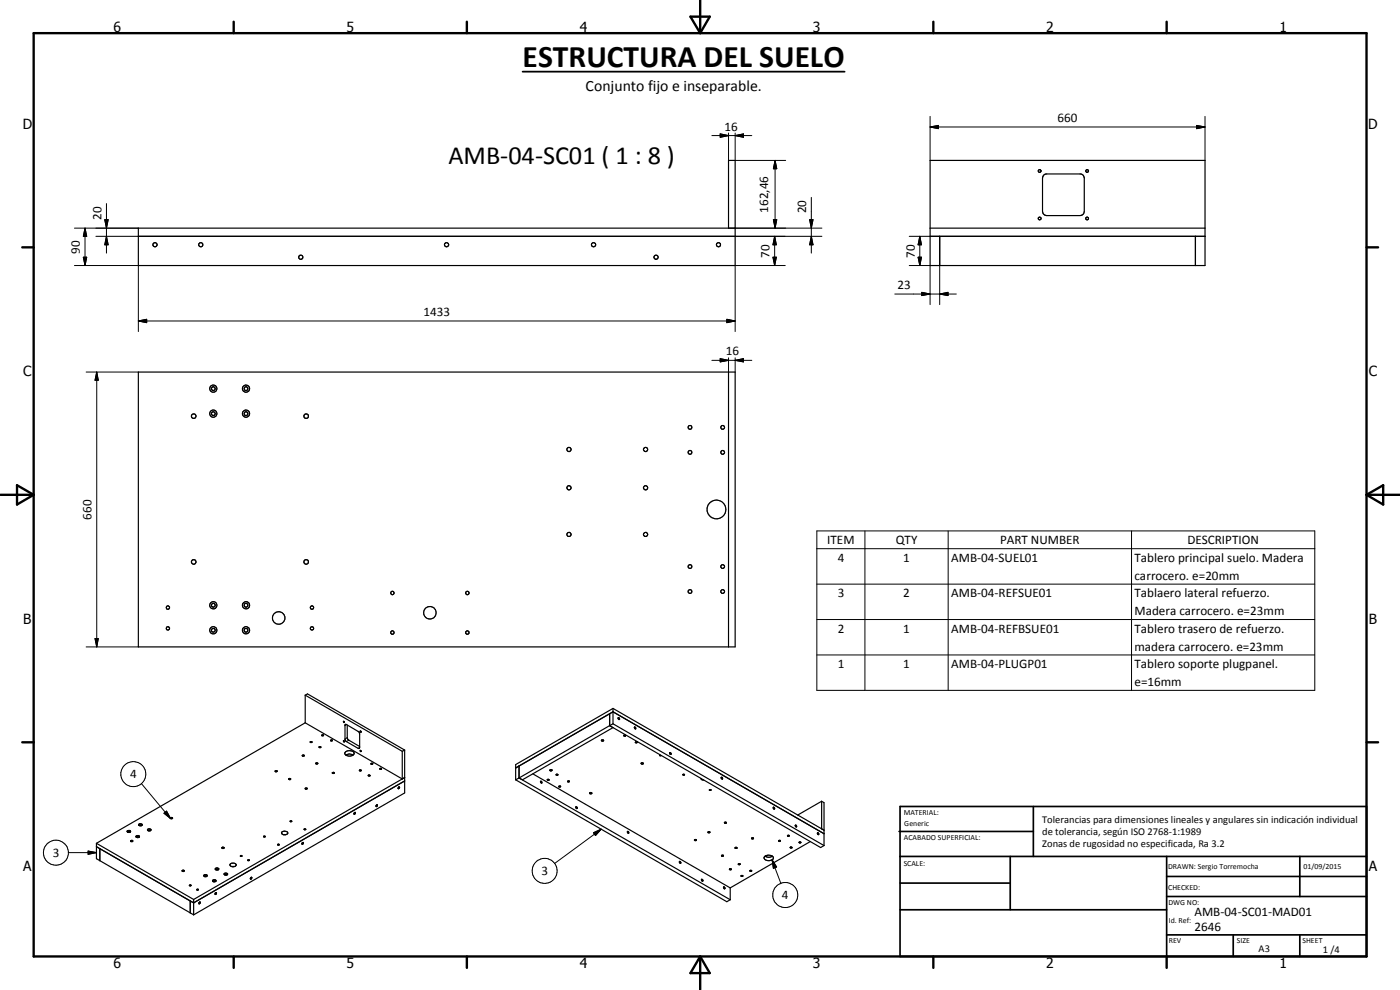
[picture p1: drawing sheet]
<svg xmlns="http://www.w3.org/2000/svg" width="420mm" height="297mm" viewBox="0 0 420 297" stroke-linecap="round" stroke-linejoin="round" font-family="sans-serif">
<g fill="none" stroke="#000" stroke-width=".35">
<path d="M279.1 48.1h82.5v31.6h-82.5zM313.3 52.5l.6-.3h10.5l.6 .3 .4 .9v10a1.3 1.3 0 0 1-1.3 1.3h-10a1.3 1.3 0 0 1-1.2-1.3v-10zM41.5 70.9h179.1M218.6 68.5v-20.4h2v31.6h-179.1v-11.2h179.1M279.1 70.9h82.5M279.1 68.5h82.5M282 70.9v8.8M358.8 70.9v8.8M41.5 111.6h179.1v82.5h-179.1zM218.6 111.6v82.5M91.6 208.6v8.3M91.6 216.9l-62.7 36.1"/>
<path d="M91.6 216.9l29.1 16.8M91.6 208.6l.7-.4 29.1 16.8M91.6 208.6l29.1 16.8M103.1 216.5l.2 .3zM103.6 217.4h.4l3.8 2.4v4.8l-4.1-2.3-.2-.4zM104.2 217.6v3.9l.2 .4 3.5 2.1M108.1 219.4h.2v.3zM108.4 219.7h-.1M183 217.7l63.3 36.6 1-.6M183 217.7l1 .6-27.2 15.7-1-.6M183 217.7l-27.2 15.7M184 212.6l-29.2 16.8v4.6"/>
<path d="M184 213.6l-29.2 16.8 1-.6v3.6M184 212.6v4.6M184 213.6l63.3 36.5M184 212.6l63.3 36.5-.7-.4v-8.3M184 213.6l-1 .6v3.5M184 217.2l-1 .5M184 217.2l63.3 36.5M185.5 215.4a.28 .28 0 0 1 .4 .1 .28 .28 0 0 1-.2 .4zM190.4 218.2l.4 .2v.3l-.4-.2zM82.6 231.3l.6 .1-.5 .2zM86.7 233.6h.5a.25 .25 0 0 1-.3 .3 .25 .25 0 0 1-.2-.3zM87.2 233.8v.1"/>
<path d="M90.7 226.7l.3-.2 .3 .2-.5 .2zM91.6 236.5l.6 .1-.5 .2zM92.1 236.7h.1M93.1 222.5h.4a.24 .24 0 0 1-.1 .3 .24 .24 0 0 1-.3-.2zM94.8 228.9l.6 .2-.5 .1zM95.7 224.2h.1M95.8 224.1l.5 .1-.4 .1zM96.6 220.6h.5l-.5 .2zM96.6 220.6h.1M99.3 222.1l.4-.1a.24 .24 0 0 1-.2 .3 .24 .24 0 0 1-.3-.1zM99.7 231.9l.4-.2 .2 .2-.4 .2zM99.8 222.1v.1"/>
<path d="M103.1 222.2l.2 .4zM103.3 222.6h.1M103.7 225.6a1.73 1.73 0 0 1 2.6 .5 1.55 1.55 0 0 1-1.4 .8 1.55 1.55 0 0 1-1.4-1zM103.8 226.6a1.92 1.92 0 0 1 2.2 0M107.9 231.1l.5 .1-.4 .1zM108.2 225.1l.1 .4zM108.2 225.1l-.1 .1M110.5 232.6l.6 .1-.4 .1zM111.4 229.1l.5 .1-.4 .1zM111.9 229.1v.1M114 230.6l.5-.1v.3h-.3zM119.7 236.1l.2 .2-.4 .3z"/>
<path d="M120.7 233.7l.7-.4-63.3 36.6M120.7 225.4v8.3M121.4 234.3l-63.3 36.6M121.4 225v12.9l-63.3 36.6M121.4 225l-.7 .4M154.8 234l63.3 36.6 1-.6M155.8 233.4l-1 .6M155.8 233.4l63.3 36.6M159.9 232.2l59.2 34.2M162.2 234.4l.3 .1 .1 .4zM165 231h.6a.3 .3 0 0 1-.2 .3 .3 .3 0 0 1-.4-.3zM167 232.3l.5 .2-.4 .1z"/>
<path d="M167.7 235.9l.6 .1-.5 .1zM170.4 234.4l.1 .2 .4-.1M170.4 234.4h.5M170.4 234.4h.1M170.9 234.4v.1M176.9 237.9l.4-.1 .3 .2-.5 .2zM180.5 222.1l.6-.1a.3 .3 0 0 1-.3 .4 .3 .3 0 0 1-.3-.3zM187.2 220.6a.26 .26 0 0 1 .4-.1 .26 .26 0 0 1 .1 .4l-.5-.1zM190.7 222.7l.3-.2 .2 .3-.4 .1zM192.5 228.9l.6 .1a.3 .3 0 0 1-.4 .3 .3 .3 0 0 1-.2-.4zM198.1 226.5l-.2 .2h.5M201 225.8l.3 .1v.5l-.3-.2z"/>
<path d="M201 225.8h.1M204.9 232.4h.5M204.9 232.5h.5M204.9 232.4v.1M205.4 232.4v.1M210.3 233.6l.3 .3 .6 .2M212.9 237h.5l-.1 .2zM213.4 237h.1M216.5 233.2l.3 .1v.5l-.3-.2zM28.9 253l29.2 16.9M28.9 253v4.6l1.1 .6M30 258.2v-3.6l-1.1-.6 29.2 16.9"/>
<path d="M30 258.2l27.1 15.7M38.2 249.3l.7-.1 .3 .4-.7 .2zM38.4 249.7l.4-.2 .1 .2M38.4 249.7h.1M39.3 252.2l.4-.1 .2 .2-.6 .2zM40.8 250.9l.8-.2 .3 .4-.6 .2-.4-.1zM41.1 251.2l.1-.1 .4 .1M41.7 247.3a.52 .52 0 0 1 .6-.1 .52 .52 0 0 1 .3 .4l-.6 .2-.4-.2zM42.4 247.6l-.3-.1-.2 .2M44.3 248.9a.61 .61 0 0 1 1 .1l-.6 .3zM44.5 249.3a.26 .26 0 0 1 .3-.3 .26 .26 0 0 1 .2 .3M51.1 245.4l.6-.1a.3 .3 0 0 1-.2 .4 .3 .3 0 0 1-.4-.3z"/>
<path d="M66.6 254.3a.34 .34 0 0 1 .4-.1 .34 .34 0 0 1 .2 .3l-.3 .1zM69.2 259.2a1.05 1.05 0 0 1 1.7 .4 1.02 1.02 0 0 1-1.1 .5 1.02 1.02 0 0 1-.8-.8zM72.2 256.7l.4 .1-.3 .2zM72.6 256.8h.1M74.5 258l.3 .1-.3 .1zM74.8 258.1h.1M79.2 250.9l.4 .2h-.4zM83.3 253.4h.5l-.3 .2zM84.5 249.7a1.21 1.21 0 0 1 1.9 .2l-.6 .5h-.8l-.4-.3zM85.1 250.4h.7M87.1 246.4h.4M87.1 246.4h.5"/>
<path d="M87.1 246.4h.1M87.5 246.4h.1M90.7 252.9l.1-.1a.26 .26 0 0 1 .2 .3 .26 .26 0 0 1-.4 .1zM91.3 248.7l.5 .2-.4 .1zM106.3 243.9l.3-.1-.2 .5zM113 241.6l.1-.1a.26 .26 0 0 1 .1 .3 .26 .26 0 0 1-.4 .1zM172.9 242.1l.3 .2v.3l-.3-.2zM188.3 249.5l.3 .1v.4zM204 258.4l-.1 .1M208.4 252l.5-.1 .1 .2-.4 .1zM212.5 249.6h.5a.26 .26 0 0 1-.2 .3 .26 .26 0 0 1-.3-.3zM213.1 249.7h.1"/>
<path d="M216.6 256.6h.4l.1 .2-.5 .1zM217.4 246.8l.5-.1 .1 .2-.5 .1zM220.7 254.3h.4l.1 .2-.5 .1zM221.6 259.2h.6l-.3 .3zM225.6 251.6v.1M225.6 251.4h.4l.1 .2-.5 .1zM229.5 257a1.69 1.69 0 0 1 2.6 .5 1.55 1.55 0 0 1-1.5 .7 1.55 1.55 0 0 1-1.3-.9zM229.6 256.9l1 .3 1.2-.3M230.2 256.7l-.6 .2M232.1 242.2a.29 .29 0 0 1 .3 .2 .29 .29 0 0 1-.1 .3zM233.7 252.2h.5a.25 .25 0 0 1-.2 .3 .25 .25 0 0 1-.3-.3zM236.3 250.7l.5-.1a.23 .23 0 0 1-.2 .3 .23 .23 0 0 1-.3-.1z"/>
<path d="M237.1 254.3h.1M237.2 254.2l.5 .1a.24 .24 0 0 1-.3 .2 .24 .24 0 0 1-.2-.3zM238.7 247.6a.27 .27 0 0 1 .3 .1 .27 .27 0 0 1-.1 .4zM239.8 252.7l.3-.1 .3 .2zM243.2 252.5l-24.1 13.9M245.4 249.9h.1M246.6 240.4l.7 .4v12.9M246.6 240.4l-7.2 4.2M54.6 261.2v.1M54.7 261.2l.6 .1-.4 .2-.2-.1zM57.1 273.9l1 .6M58.1 269.9v4.6"/>
<path d="M58.1 270.9l-1-.6v3.6M59.1 266.9l.5 .1-.4 .1zM59.9 270.6a.28 .28 0 0 1 .2 .4 .28 .28 0 0 1-.4 .1zM59.9 271.1l-.1 .1M61.2 262.6l.3-.2 .6 .2a.49 .49 0 0 1-.4 .5 .49 .49 0 0 1-.5-.5zM61.4 263l.1-.2h.3l.1 .2M63.8 264.2a.53 .53 0 0 1 .6-.3 .53 .53 0 0 1 .4 .5l-.8 .1zM64 264.5l.2-.2 .4 .2M64.6 268l.4-.1-.2 .5-.3-.1zM64.7 260.5l.5-.1 .5 .3a.61 .61 0 0 1-.5 .4 .61 .61 0 0 1-.6-.4zM64.8 260.9l.3-.1 .3 .1M64.8 260.9v.1"/>
<path d="M65.4 260.9v.1M67.3 262.1l.2-.1a.41 .41 0 0 1 .6 0 .41 .41 0 0 1 0 .5h-.6zM67.5 262.6l.2-.3 .3 .3M69.6 260h.7M75.2 263.4l.2-.2a.27 .27 0 0 1 .1 .4 .27 .27 0 0 1-.4 .1zM210.5 263.9a.28 .28 0 0 1 .4 .1 .28 .28 0 0 1-.1 .4zM210.6 263.8h.1M217.2 266.2h-.1M217.2 266.1l.4 .3-.1 .3-.3-.2zM219 260.7l.5 .1a.26 .26 0 0 1-.3 .2 .26 .26 0 0 1-.2-.3zM219.1 266.4v3.6M222.5 262.7l.5 .1-.3 .2-.3-.1z"/>
<path d="M222.9 262.9h.1M225.1 261.2h.5v.2h-.4z"/>
<circle cx="312" cy="51.3" r=".42"/>
<circle cx="326.3" cy="51.3" r=".4"/>
<circle cx="46.5" cy="73.4" r=".62"/>
<circle cx="60.2" cy="73.4" r=".64"/>
<circle cx="90.3" cy="77.2" r=".63"/>
<circle cx="134" cy="73.4" r=".62"/>
<circle cx="178.1" cy="73.4" r=".63"/>
<circle cx="196.9" cy="77.2" r=".62"/>
<circle cx="215.6" cy="73.4" r=".62"/>
<circle cx="312" cy="65.5" r=".42"/>
<circle cx="326.3" cy="65.6" r=".41"/>
<circle cx="64" cy="116.6" r=".56"/>
<circle cx="64" cy="116.6" r="1.09"/>
<circle cx="73.8" cy="116.6" r=".56"/>
<circle cx="73.8" cy="116.6" r="1.08"/>
<circle cx="58.1" cy="124.9" r=".68"/>
<circle cx="64" cy="124.1" r=".57"/>
<circle cx="64" cy="124.1" r="1.06"/>
<circle cx="73.8" cy="124.1" r=".57"/>
<circle cx="73.8" cy="124.1" r="1.08"/>
<circle cx="91.9" cy="124.8" r=".69"/>
<circle cx="170.8" cy="134.9" r=".63"/>
<circle cx="193.7" cy="134.9" r=".63"/>
<circle cx="207.1" cy="128.2" r=".58"/>
<circle cx="207.1" cy="135.7" r=".58"/>
<circle cx="216.9" cy="135.7" r=".57"/>
<circle cx="216.9" cy="128.2" r=".57"/>
<circle cx="170.8" cy="146.4" r=".63"/>
<circle cx="193.8" cy="146.3" r=".63"/>
<circle cx="215" cy="152.9" r="2.81"/>
<circle cx="58.1" cy="168.6" r=".69"/>
<circle cx="91.9" cy="168.6" r=".69"/>
<circle cx="117.8" cy="177.9" r=".51"/>
<circle cx="140.3" cy="177.9" r=".52"/>
<circle cx="170.7" cy="160.4" r=".63"/>
<circle cx="193.7" cy="160.4" r=".63"/>
<circle cx="207.1" cy="170" r=".57"/>
<circle cx="207.1" cy="177.5" r=".56"/>
<circle cx="216.9" cy="177.5" r=".56"/>
<circle cx="216.9" cy="170" r=".56"/>
<circle cx="50.4" cy="188.5" r=".5"/>
<circle cx="50.4" cy="182.3" r=".51"/>
<circle cx="64" cy="189.1" r="1.08"/>
<circle cx="64" cy="181.6" r=".57"/>
<circle cx="64" cy="181.6" r="1.07"/>
<circle cx="64" cy="189.1" r=".56"/>
<circle cx="73.8" cy="189.1" r=".58"/>
<circle cx="73.8" cy="181.6" r=".57"/>
<circle cx="73.8" cy="181.6" r="1.08"/>
<circle cx="73.8" cy="189.1" r="1.09"/>
<circle cx="83.6" cy="185.4" r="1.87"/>
<circle cx="93.6" cy="188.5" r=".49"/>
<circle cx="93.6" cy="182.3" r=".51"/>
<circle cx="117.8" cy="189.8" r=".5"/>
<circle cx="129" cy="183.9" r="1.88"/>
<circle cx="140.3" cy="189.8" r=".51"/>
<circle cx="164.5" cy="233.9" r=".24"/>
<circle cx="204.1" cy="258.7" r=".27"/>
<circle cx="245.6" cy="250.1" r=".29"/>
<circle cx="57.1" cy="265.6" r=".22"/>
</g>
<g fill="none" stroke="#000" stroke-width=".3">
<path d="M218.6 39.9v8.2M220.6 39.9v8.2h15.2M279.1 38.1l2.5-.5v1zM279.1 34.9v13.2M279.1 38.1h82.5M359.1 37.6l2.5 .5-2.5 .5zM361.6 34.9v13.2M213.6 40.7h12M216.1 40.2l2.5 .5-2.5 .5zM220.6 40.7l2.5-.5v1zM232.6 48.1l.5 2.5h-1zM232.6 48.1v20.4"/>
<path d="M243.5 59.2v16.7M22.3 79.7h19.2v19.8M22.3 68.5h19.2M25 77.2h1l-.5 2.5zM25.5 68.5l.5 2.4h-1zM25.5 68.5v11.2M28.8 70.9h12.7M31.4 65.9h1.1l-.5 2.6zM32 70.9l.5 2.5h-1.1zM32 61.1v14.8M220.6 70.9h26.1M220.6 68.5h26.1"/>
<path d="M232 77.2h1l-.5 2.5zM232.1 65.9h1l-.5 2.6zM232.5 70.9l.5 2.5h-1zM232.5 70.9v8.8M235.7 79.7h-15.1v19.8M243 65.9h1l-.5 2.6zM243.5 70.9l.5 2.5h-1zM272.9 70.9h6.2M272.9 79.7h6.2v11.7M275.5 77.2h1.1l-.6 2.5zM276 70.9l.6 2.5h-1.1zM276 70.9v8.8"/>
<path d="M282 79.7v11.7M41.5 96.3l2.5-.5v1zM41.5 96.3h179.1M218.1 95.8l2.5 .5-2.5 .5zM268.6 88.2h18.4M276.6 87.7l2.5 .5-2.5 .5zM282 88.2l2.5-.5v1zM25.9 111.6h15.6M29 111.6l.5 2.5h-1zM29 111.6v82.5M213.6 108.1h12M216.1 107.6l2.5 .5-2.5 .5z"/>
<path d="M218.6 107.4v4.2M220.6 108.1l2.5-.5v1zM220.6 107.4v4.2M245.1 159.3h149.5v47.8h-149.5zM259.6 159.3v47.8M284.6 159.3v47.8M339.6 159.3v47.8M245.1 164.6h149.5M245.1 175.3h149.5M25.9 194.1h15.6M28.5 191.6h1l-.5 2.5zM245.1 185.9h149.5"/>
<path d="M245.1 196.5h149.5M104 217.4l-.5 .3M42.4 235.1l8.8 10.5M104.2 221.3l-.7 .4M104.7 222.1l-.7 .4M107.9 224.3l-.4 .2M20.5 255.8h8.4M26.4 255.4l2.5 .4-2.5 .5zM49.2 244l.8-.6 1.2 2.2zM178.1 249.9l2.3-1.1-1.7 1.9zM180.4 248.8l-14 10.3M229.7 256.8l.1 .1"/>
<path d="M231.7 258l1.4 2.1-1 .4zM231.7 258l2.6 7"/>
<circle cx="40" cy="232.3" r="3.8"/>
<circle cx="16.8" cy="255.8" r="3.8"/>
<circle cx="163.4" cy="261.3" r="3.7"/>
<circle cx="235.7" cy="268.5" r="3.8"/>
</g>
<circle cx="230" cy="256.7" r=".18" fill="#000"/>
<g fill="none" stroke="#000" stroke-width=".71">
<path d="M10.1 9.9h400v277.1h-400zM70.1 6.5v3.4M140.1 6.5v3.4M207.2 5h5.8l-2.9 4.9zM210.1 0v9.9M280.1 6.5v3.4M350.1 6.5v3.4M6.7 74.2h3.4M410.1 74.2h3.5M.1 148.5h10M5.1 145.6l5 2.9-5 2.9zM410.1 148.5h10"/>
<path d="M410.1 148.5l5-2.9v5.8zM6.7 222.7h3.4M410.1 222.7h3.5M70.1 287v3.4M140.1 287v3.4M210.1 287v10M210.1 287l2.9 5h-5.8zM280.1 287v3.4M350.1 287v3.4"/>
</g>
<g fill="none" stroke="#000" stroke-width=".51">
<path d="M269.8 249.5h40.3M270.1 242h140v45h-140zM270.1 257h140M303.2 257v16M310.1 242v15M350.1 257v30M390.1 257v12M270.1 265h33.1M270.1 273h80M350.1 269h60M350.1 263h60M350.1 280.5h60"/>
<path d="M370.1 280.5v6.5M390.1 280.5v6.5"/>
</g>
<g fill="#000">
<path d="M279.1 38.1l2.5-.5v1zM359.1 37.6l2.5 .5-2.5 .5zM216.1 40.2l2.5 .5-2.5 .5zM220.6 40.7l2.5-.5v1zM232.6 48.1l.5 2.5h-1zM25 77.2h1l-.5 2.5zM25.5 68.5l.5 2.4h-1zM31.4 65.9h1.1l-.5 2.6zM32 70.9l.5 2.5h-1.1zM232 77.2h1l-.5 2.5zM232.1 65.9h1l-.5 2.6zM232.5 70.9l.5 2.5h-1z"/>
<path d="M243 65.9h1l-.5 2.6zM243.5 70.9l.5 2.5h-1zM275.5 77.2h1.1l-.6 2.5zM276 70.9l.6 2.5h-1.1zM41.5 96.3l2.5-.5v1zM218.1 95.8l2.5 .5-2.5 .5zM276.6 87.7l2.5 .5-2.5 .5zM282 88.2l2.5-.5v1zM29 111.6l.5 2.5h-1zM216.1 107.6l2.5 .5-2.5 .5zM220.6 108.1l2.5-.5v1zM28.5 191.6h1l-.5 2.5z"/>
<path d="M26.4 255.4l2.5 .4-2.5 .5zM49.2 244l.8-.6 1.2 2.2zM178.1 249.9l2.3-1.1-1.7 1.9zM231.7 258l1.4 2.1-1 .4z"/>
</g>
<path d="M156.8 21.5h96.7" fill="none" stroke="#000" stroke-width=".53"/>
<text font-size="9.4" x="156.8" y="20.2">ESTRUCTURA DEL SUELO</text>
<text font-size="7.9" x="134.6" y="49.1">AMB-04-SC01 ( 1 : 8 )</text>
<text font-size="4.7" x="175.8" y="27.3">Conjunto fijo e inseparable.</text>
<g font-size="4.2">
<text x="34" y="9.6">6</text>
<text x="104" y="9.6">5</text>
<text x="174" y="9.6">4</text>
<text x="244" y="9.6">3</text>
<text x="314" y="9.6">2</text>
<text x="384" y="9.6">1</text>
<text x="6.8" y="38.7">D</text>
<text x="410.6" y="38.7">D</text>
<text x="7" y="112.9">C</text>
<text x="410.8" y="112.9">C</text>
<text x="7" y="187.1">B</text>
<text x="410.8" y="187.1">B</text>
<text x="7" y="261.4">A</text>
<text x="410.8" y="261.4">A</text>
<text x="34" y="290.4">6</text>
<text x="104" y="290.4">5</text>
<text x="174" y="290.4">4</text>
<text x="244" y="290.4">3</text>
<text x="314" y="290.4">2</text>
<text x="384" y="290.4">1</text>
</g>
<g font-size="3.9">
<text x="217.5" y="39.2">16</text>
<text x="317.4" y="36.6">660</text>
<text x="30.4" y="65.9" transform="rotate(-90 30.4 65.9)">20</text>
<text x="230.5" y="63.8" transform="rotate(-90 230.5 63.8)">162,46</text>
<text x="241.9" y="64" transform="rotate(-90 241.9 64)">20</text>
<text x="24" y="76.1" transform="rotate(-90 24 76.1)">90</text>
<text x="231" y="77.3" transform="rotate(-90 231 77.3)">70</text>
<text x="274.5" y="77.3" transform="rotate(-90 274.5 77.3)">70</text>
<text x="269.3" y="86.7">23</text>
<text x="127.1" y="94.8">1433</text>
<text x="217.8" y="106.6">16</text>
<text x="27.5" y="155.9" transform="rotate(-90 27.5 155.9)">660</text>
<text x="248.3" y="163.2">ITEM</text>
<text x="268.8" y="163.2">QTY</text>
<text x="300.1" y="163.2">PART NUMBER</text>
<text x="356.4" y="163.2">DESCRIPTION</text>
<text x="251.4" y="168.5">4</text>
<text x="271.1" y="168.5">1</text>
<text x="285.5" y="168.6">AMB-04-SUEL01</text>
<text x="340.5" y="168.7">Tablero principal suelo. Madera</text>
<text x="340.5" y="173.9">carrocero. e=20mm</text>
<text x="251.4" y="179.2">3</text>
<text x="271.1" y="179.2">2</text>
<text x="285.5" y="179.2">AMB-04-REFSUE01</text>
<text x="340.5" y="179.2">Tablaero lateral refuerzo.</text>
<text x="340.5" y="184.6">Madera carrocero. e=23mm</text>
<text x="251.4" y="189.8">2</text>
<text x="271.1" y="189.8">1</text>
<text x="285.5" y="189.8">AMB-04-REFBSUE01</text>
<text x="340.5" y="189.9">Tablero trasero de refuerzo.</text>
<text x="340.5" y="195.2">madera carrocero. e=23mm</text>
<text x="251.4" y="200.4">1</text>
<text x="271.1" y="200.4">1</text>
<text x="285.5" y="200.4">AMB-04-PLUGP01</text>
<text x="340.5" y="200.5">Tablero soporte plugpanel.</text>
<text x="340.5" y="205.8">e=16mm</text>
<text x="39.1" y="233.6">4</text>
<text x="15.8" y="257.1">3</text>
<text x="162.5" y="262.6">3</text>
<text x="234.7" y="269.8">4</text>
<text x="358.5" y="275">AMB-04-SC01-MAD01</text>
<text x="358.5" y="279.4">2646</text>
</g>
<g font-size="3.1">
<text x="312.7" y="246.8">Tolerancias para dimensiones lineales y angulares sin indicación individual</text>
<text x="312.7" y="250.4">de tolerancia, según ISO 2768-1:1989</text>
<text x="312.7" y="254">Zonas de rugosidad no especificada, Ra 3.2</text>
<text x="377.7" y="285.6">A3</text>
<text x="397" y="285.9">1 /4</text>
</g>
<g font-size="2.4">
<text x="271.2" y="244.4">MATERIAL:</text>
<text x="271.3" y="252">ACABADO SUPERFICIAL:</text>
<text x="271.4" y="247.9">Generic</text>
<text x="271.2" y="259.7">SCALE:</text>
<text x="350.6" y="260.8">DRAWN: Sergio Torremocha</text>
<text x="391.2" y="260.6">01/09/2015</text>
<text x="350.6" y="267">CHECKED:</text>
<text x="350.6" y="271.4">DWG NO:</text>
<text x="350.8" y="276.9">Id. Ref:</text>
<text x="350.8" y="282.8">REV</text>
<text x="371.2" y="282.9">SIZE</text>
<text x="390.9" y="282.9">SHEET</text>
</g>
</svg>
